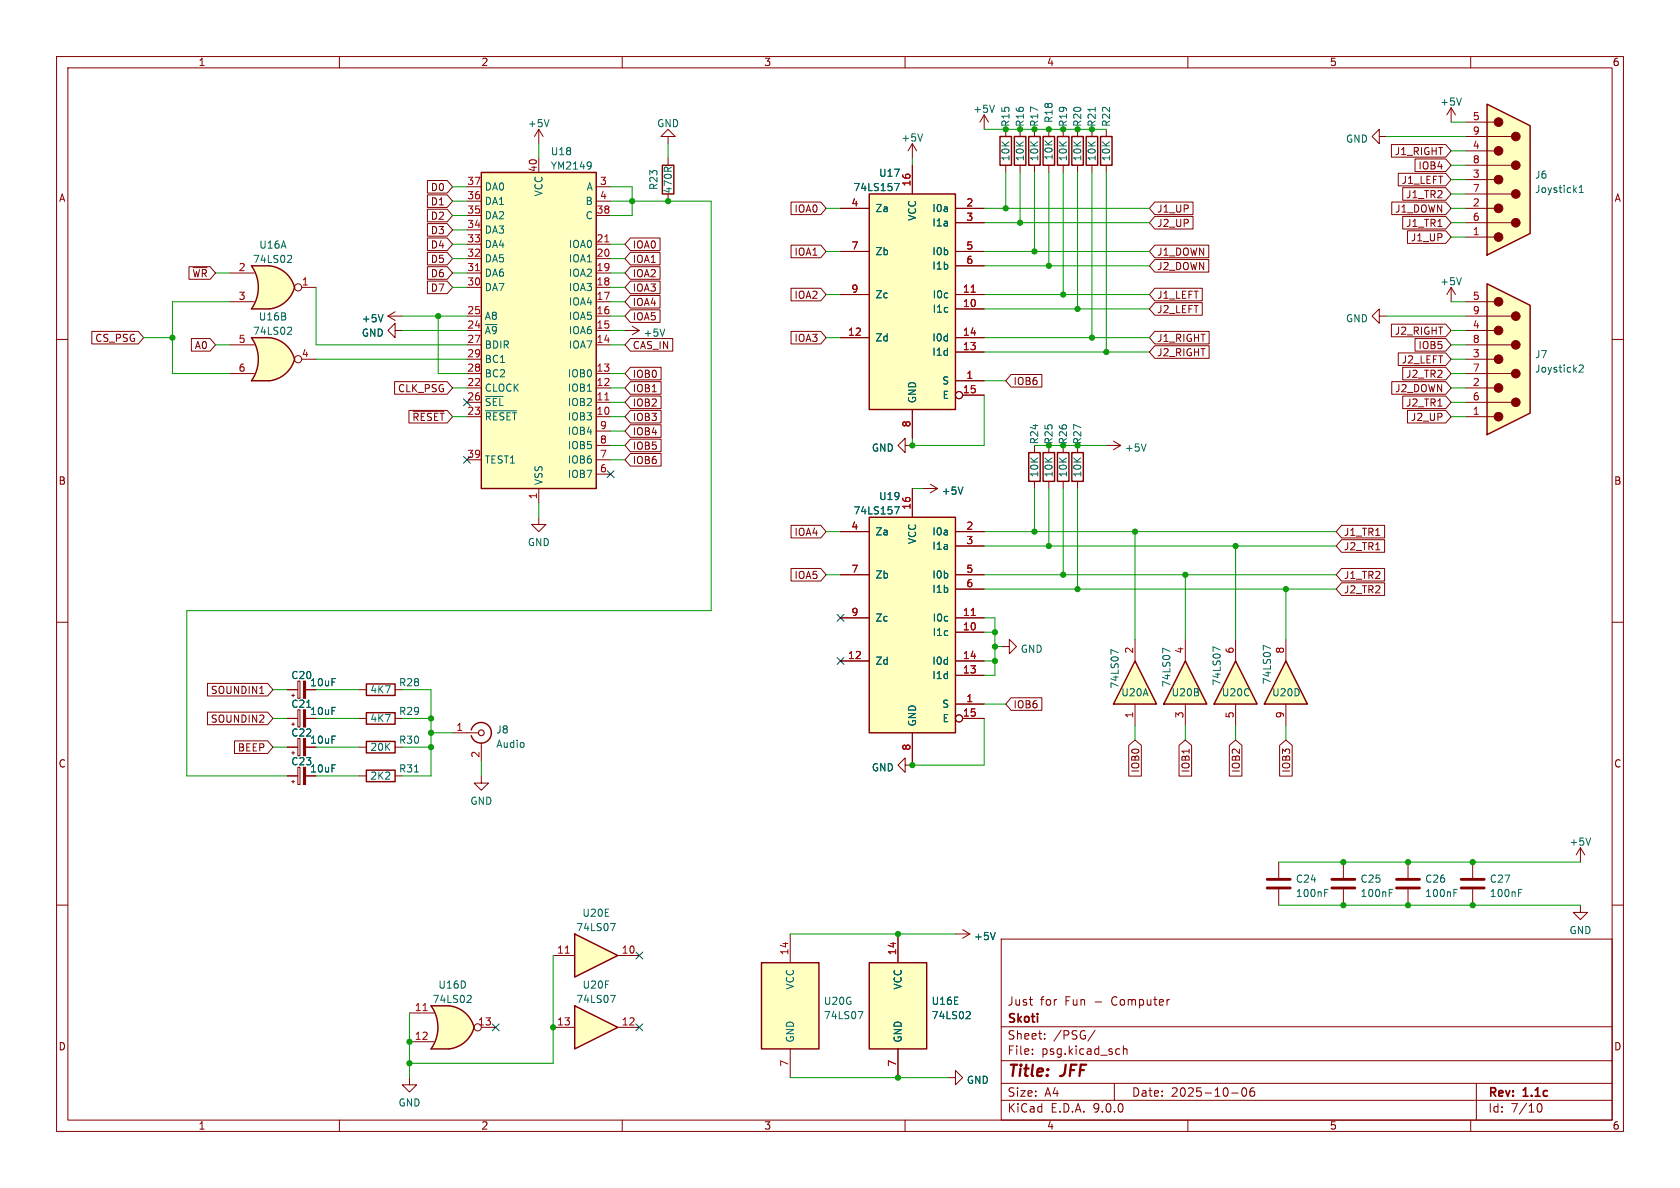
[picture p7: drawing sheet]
<svg xmlns="http://www.w3.org/2000/svg" width="297mm" height="210mm" viewBox="0 0 297 210" stroke-linecap="round" stroke-linejoin="round" font-family="sans-serif">
<g fill="none" stroke="#840000" stroke-width=".18">
<path d="M10 10h277v190h-277zM12 12h273v186h-273zM60 10v2M110 10v2M160 10v2M210 10v2M260 10v2M10 60h2M285 60h2M95.2 91.4v1.3h1.3l-1.3 1.3-1.2-1.3h1.2M10 110h2M285 110h2"/>
<path d="M10 160h2M177 166h108v32h-108zM182 176.7h.5M182.4 177.7h.1M206.6 176.7h.1M285 160h2M60 198v2M110 198v2M160 198v2M177 194.5h108M177 191.5h108M177 187.5h108"/>
<path d="M177 181.5h108M182.5 186.3v.1M182.5 185.5v.1M184.7 183.6v.1M184.7 182.8v.1M193.6 182.1l-1.3 2M197 191.5v3M197.8 185.4l.2 .1M198 186.3l-.2 .1M198.6 184.9v1.5M198.6 185.5l.2-.1 .4 .1v.9M210 198v2"/>
<path d="M217.7 193.2h1.2M219.7 192.4l.2-.1a.81 .81 0 0 1 .6 .6 .81 .81 0 0 1-.3 .8l-.2 .1a.81 .81 0 0 1-.3-1.4zM221.7 192.3a.59 .59 0 0 0-.7 .6v.6l.1 .2 .4 .1 .2-.1 .1-.5-.1-.3h-.5l-.2 .3M260 198v2M261 191.5v6.5M271.7 195.7l.2-.5 .2-.1a.81 .81 0 0 1 .6 .6 .81 .81 0 0 1-.3 .8h-.4l-.3-.5"/>
</g>
<path d="M153.7 91.4h15.2v38.1h-15.2z" fill="#ffffc2"/>
<path d="M153.7 91.4h15.2v38.1h-15.2z" fill="none" stroke="#840000" stroke-width=".25"/>
<g fill="none" stroke="#840000" stroke-width=".18">
<path d="M148.6 94h5.1M161.3 86.4v5M168.9 94h5.1M168.9 96.5h5.1M148.6 101.6h5.1M148.6 109.2h5.1M148.6 116.8h5.1M168.9 101.6h5.1M168.9 104.1h5.1M168.9 109.2h5.1M168.9 111.8h5.1M168.9 116.8h5.1"/>
<path d="M168.9 119.4h5.1M161.3 129.5v5.1M168.9 124.5h5.1M170.2 127h3.8"/>
<circle cx="169.5" cy="127" r=".63"/>
</g>
<path d="M171.7 108.8h.7" fill="none" stroke="#a90000" stroke-width=".18"/>
<path d="M158.1 89.6h.9l-.6 1.3" fill="none" stroke="#006464" stroke-width=".18"/>
<path d="M44.4 47h3.2M44.4 54.6h3.2" fill="none" stroke="#ffffc2" stroke-width=".18"/>
<g fill="#ffffc2" stroke="#ffffc2" stroke-width=".18">
<path d="M47 49.4l5.1 1.4a5.2 5.2 0 0 1-4.4 3.8z"/>
<path d="M47.7 47a5.1 5.1 0 0 1 4.4 3.8l-5 1.3z"/>
</g>
<path d="M44.4 47h3.2v7.6h-3.2a6.7 6.7 0 0 0 0-7.6z" fill="#ffffc2"/>
<path d="M44.4 47h3.2a5.1 5.1 0 0 1 4.5 3.8 5.2 5.2 0 0 1-4.4 3.8h-3.3a6.6 6.6 0 0 0 0-7.6z" fill="none" stroke="#840000" stroke-width=".25"/>
<g fill="none" stroke="#840000" stroke-width=".18">
<path d="M40.6 48.3h4.4M40.6 53.3h4.4M53.3 50.8h2.6M177.2 114.3h1.2v-1.3l1.3 1.3-1.3 1.3v-1.3"/>
<circle cx="52.7" cy="50.8" r=".63"/>
</g>
<path d="M51 45.1l.4 .1 .2 .3-.8 .9h.8" fill="none" stroke="#006464" stroke-width=".18"/>
<path d="M200.7 116.8l3.8 7.7h-7.7z" fill="#ffffc2"/>
<path d="M200.7 116.8l3.8 7.7h-7.7z" fill="none" stroke="#840000" stroke-width=".25"/>
<path d="M200.7 113v3.8M200.7 124.5v3.8" fill="none" stroke="#840000" stroke-width=".18"/>
<path d="M197.7 115.4l-1.3-.6v.9" fill="none" stroke="#006464" stroke-width=".18"/>
<path d="M101.6 177.8l7.6 3.8-7.6 3.8z" fill="#ffffc2"/>
<path d="M101.6 177.8l7.6 3.8-7.6 3.8z" fill="none" stroke="#840000" stroke-width=".25"/>
<path d="M97.8 181.6h3.8M109.2 181.6h3.8" fill="none" stroke="#840000" stroke-width=".18"/>
<path d="M107.9 175.9h.9l-.6 1.3" fill="none" stroke="#006464" stroke-width=".18"/>
<path d="M85.1 30.5h20.3v55.9h-20.3z" fill="#ffffc2"/>
<path d="M85.1 30.5h20.3v55.9h-20.3zM117.1 29.2h2v5.1h-2z" fill="none" stroke="#840000" stroke-width=".25"/>
<g fill="none" stroke="#840000" stroke-width=".18">
<path d="M82.5 33h2.6M82.5 35.6h2.6M82.5 38.1h2.6M95.2 27.9v2.6M105.4 33h2.5M105.4 35.6h2.5M105.4 38.1h2.5M118.1 24.1h1.3l-1.3-1.2-1.3 1.2h1.3v1.3M118.1 27.9v1.3M118.1 34.3v1.3M82.5 40.6h2.6M82.5 43.2h2.6"/>
<path d="M82.5 45.7h2.6M82.5 48.3h2.6M82.5 50.8h2.6M82.5 55.9h2.6M82.5 58.4h2.6M105.4 43.2h2.5M105.4 45.7h2.5M105.4 48.3h2.5M105.4 50.8h2.5M105.4 55.9h2.5M105.4 58.4h2.5M105.4 53.3h2.5"/>
<path d="M82.5 61h2.6M82.5 63.5h2.6M82.5 66h2.6M82.5 68.6h2.6M82.5 71.1h2.6M82.5 73.7h2.6M105.4 61h2.5M105.4 66h2.5M105.4 68.6h2.5M105.4 71.1h2.5M105.4 73.7h2.5M105.4 76.2h2.5"/>
<path d="M105.4 78.7h2.5M82.5 81.3h2.6M95.2 86.4v2.5M105.4 81.3h2.5M105.4 83.8h2.5"/>
</g>
<path d="M84.1 47.8h.7M106.9 42.8h.7M106.9 70.7h.7" fill="none" stroke="#a90000" stroke-width=".18"/>
<path d="M104.4 28.7h.1a1.07 1.07 0 0 1-.2 1.1M104.5 29.2l-.1 .2M85.8 70.1h3.2M85.8 72.6h5.5" fill="none" stroke="#006464" stroke-width=".18"/>
<path d="M76.2 177.8h3.2M76.2 185.4h3.2" fill="none" stroke="#ffffc2" stroke-width=".18"/>
<g fill="#ffffc2" stroke="#ffffc2" stroke-width=".18">
<path d="M78.8 180.3l5 1.3a5.2 5.2 0 0 1-4.4 3.8z"/>
<path d="M79.4 177.8a5.1 5.1 0 0 1 4.4 3.8l-5 1.3z"/>
</g>
<path d="M76.2 177.8h3.2v7.6h-3.2a6.7 6.7 0 0 0 0-7.6z" fill="#ffffc2"/>
<path d="M194.6 24.1h2v5.1h-2zM79.4 177.8h-3.2a6.6 6.6 0 0 1 0 7.6h3.2M79.4 177.8a5.1 5.1 0 0 1 4.4 3.8M83.8 181.6a5.2 5.2 0 0 1-4.4 3.8" fill="none" stroke="#840000" stroke-width=".25"/>
<g fill="none" stroke="#840000" stroke-width=".18">
<path d="M195.6 22.9v1.2M195.6 29.2v1.3M72.4 179.1h4.3M168.9 165.1h2.5M170.2 164.3l1.2 .8M171.4 165.1l-1.2 .8M72.4 184.2h4.3M85.1 181.6h2.5M167.6 190.5h1.3v-1.3l1.3 1.3-1.3 1.3v-1.3"/>
<circle cx="84.5" cy="181.6" r=".63"/>
</g>
<path d="M74.8 178.7h.7" fill="none" stroke="#a90000" stroke-width=".18"/>
<path d="M82.8 175.9l.4 .1 .1 .3-.8 .9h.8M175.9 164.8l-.4 1.3" fill="none" stroke="#006464" stroke-width=".18"/>
<path d="M44.4 59.7h3.2M44.4 67.3h3.2" fill="none" stroke="#ffffc2" stroke-width=".18"/>
<g fill="#ffffc2" stroke="#ffffc2" stroke-width=".18">
<path d="M47 62.1l5.1 1.4a5.2 5.2 0 0 1-4.4 3.8z"/>
<path d="M47.7 59.7a5.1 5.1 0 0 1 4.4 3.8l-5 1.3z"/>
</g>
<path d="M44.4 59.7h3.2v7.6h-3.2a6.7 6.7 0 0 0 0-7.6z" fill="#ffffc2"/>
<path d="M44.4 59.7h3.2a5.1 5.1 0 0 1 4.5 3.8 5.2 5.2 0 0 1-4.4 3.8h-3.3a6.6 6.6 0 0 0 0-7.6z" fill="none" stroke="#840000" stroke-width=".25"/>
<g fill="none" stroke="#840000" stroke-width=".18">
<path d="M40.6 61h4.4M40.6 66h4.4M53.3 63.5h2.6M160 135.3v-1.3l-1.3 1.3 1.3 1.2v-1.2h1.3"/>
<circle cx="52.7" cy="63.5" r=".63"/>
</g>
<path d="M51 57.8l.4 .1 .2 .3-.8 .9h.8" fill="none" stroke="#006464" stroke-width=".18"/>
<path d="M153.7 170.2h10.1v15.2h-10.1z" fill="#ffffc2"/>
<path d="M153.7 170.2h10.1v15.2h-10.1z" fill="none" stroke="#840000" stroke-width=".25"/>
<path d="M95.2 22.9l-.7 1.2M95.2 22.9l.8 1.2M95.2 22.9v2.5M158.7 165.1v5.1M158.7 185.4v5.1" fill="none" stroke="#840000" stroke-width=".18"/>
<path d="M97.1 21.1l-.5 1.3M171 178.8l.4 .1 .1 .3-.7 .9h.7" fill="none" stroke="#006464" stroke-width=".18"/>
<path d="M218.4 116.8l3.8 7.7h-7.6z" fill="#ffffc2"/>
<path d="M218.4 116.8l3.8 7.7h-7.6z" fill="none" stroke="#840000" stroke-width=".25"/>
<path d="M256.5 50.8l-.7 1.3M256.5 50.8l.8 1.3M256.5 50.8v2.5M218.4 113v3.8M218.4 124.5v3.8" fill="none" stroke="#840000" stroke-width=".18"/>
<path d="M258.4 49.1l-.5 1.2M215.7 114.9l-1.3-.6v.9" fill="none" stroke="#006464" stroke-width=".18"/>
<path d="M262.9 50.2l7.6 3.8v19l-7.6 3.8z" fill="#ffffc2"/>
<path d="M259.1 53.3h5.1M259.1 55.9h8.1M259.1 58.4h5.1M259.1 61h8.1M259.1 63.5h5.1M259.1 66h8.1M259.1 68.6h5.1M259.1 71.1h8.1M259.1 73.7h5.1" fill="none" stroke="#840000" stroke-width=".18"/>
<path d="M262.9 50.2l7.6 3.8v19l-7.6 3.8z" fill="none" stroke="#840000" stroke-width=".25"/>
<g fill="#840000" stroke="#840000" stroke-width=".18">
<circle cx="264.9" cy="53.3" r=".76"/>
<circle cx="264.9" cy="58.4" r=".76"/>
<circle cx="264.9" cy="63.5" r=".76"/>
<circle cx="264.9" cy="68.6" r=".76"/>
<circle cx="264.9" cy="73.7" r=".76"/>
<circle cx="268" cy="55.9" r=".76"/>
<circle cx="268" cy="61" r=".76"/>
<circle cx="268" cy="66" r=".76"/>
<circle cx="268" cy="71.1" r=".76"/>
</g>
<path d="M279.2 64.6l.5-.1 .2 .4-.8 .9h.8" fill="none" stroke="#006464" stroke-width=".18"/>
<path d="M262.9 18.4l7.6 3.8v19.1l-7.6 3.8z" fill="#ffffc2"/>
<g fill="none" stroke="#840000" stroke-width=".18">
<path d="M256.5 19.1l-.7 1.2M256.5 19.1l.8 1.2M256.5 19.1v2.5M259.1 21.6h5.1M259.1 24.1h8.1M259.1 26.7h5.1M259.1 29.2h8.1M259.1 31.8h5.1M259.1 34.3h8.1M259.1 36.8h5.1M259.1 39.4h8.1M259.1 41.9h5.1"/>
<path d="M50.8 121.9h1.9M51.6 122.9h.5M51.8 122.7v.5M52.7 120.4h.3v3h-.3zM54 121.9h1.9M63.5 121.9h1.3M69.8 121.9h1.3"/>
</g>
<path d="M262.9 18.4l7.6 3.8v19.1l-7.6 3.8zM64.8 120.9h5v2h-5z" fill="none" stroke="#840000" stroke-width=".25"/>
<g fill="#840000" stroke="#840000" stroke-width=".18">
<path d="M53.6 120.4h.4v3h-.4z"/>
<circle cx="264.9" cy="21.6" r=".76"/>
<circle cx="264.9" cy="26.7" r=".76"/>
<circle cx="264.9" cy="31.7" r=".76"/>
<circle cx="264.9" cy="36.8" r=".76"/>
<circle cx="264.9" cy="41.9" r=".76"/>
<circle cx="268" cy="24.1" r=".76"/>
<circle cx="268" cy="29.2" r=".76"/>
<circle cx="268" cy="34.3" r=".76"/>
<circle cx="268" cy="39.4" r=".76"/>
</g>
<path d="M258.4 17.3l-.5 1.3M279.2 34h.7M279.2 33.1l.3-.3v1.2" fill="none" stroke="#006464" stroke-width=".18"/>
<path d="M209.5 116.8l3.9 7.7h-7.7z" fill="#ffffc2"/>
<path d="M189.5 24.1h2v5.1h-2zM209.5 116.8l3.9 7.7h-7.7z" fill="none" stroke="#840000" stroke-width=".25"/>
<path d="M190.5 22.9v1.2M190.5 29.2v1.3M243.8 24.1v-1.2l-1.2 1.2 1.2 1.3v-1.3h1.3M243.8 55.9v-1.3l-1.2 1.3 1.2 1.3v-1.3h1.3M163.2 86.4h2.5M164.5 85.6l1.2 .8M165.7 86.4l-1.2 .7M209.5 113v3.8M209.5 124.5v3.8" fill="none" stroke="#840000" stroke-width=".18"/>
<path d="M170.2 86.1l-.4 1.3M206.8 115.1l-1.2-.5v.8" fill="none" stroke="#006464" stroke-width=".18"/>
<path d="M101.6 165.1l7.6 3.8-7.6 3.8z" fill="#ffffc2"/>
<path d="M176.8 24.1h2v5.1h-2zM179.3 24.1h2.1v5.1h-2.1zM181.9 24.1h2v5.1h-2zM192 24.1h2.1v5.1h-2.1zM181.9 80h2v5.1h-2zM184.4 80h2v5.1h-2zM186.9 80h2.1v5.1h-2.1zM189.5 80h2v5.1h-2zM83.3 129a1.81 1.81 0 0 1 2.8-.9 1.81 1.81 0 0 1 0 2.9 1.81 1.81 0 0 1-2.8-1M101.6 165.1l7.6 3.8-7.6 3.8z" fill="none" stroke="#840000" stroke-width=".25"/>
<g fill="none" stroke="#840000" stroke-width=".18">
<path d="M161.3 25.4l-.8 1.3M161.3 25.4l.8 1.3M161.3 25.4v2.5M174 20.3l-.8 1.3M174 20.3l.8 1.3M174 20.3v2.6M177.8 22.9v1.2M177.8 29.2v1.3M180.3 22.9v1.2M180.3 29.2v1.3M182.9 22.9v1.2M182.9 29.2v1.3"/>
<path d="M193 22.9v1.2M193 29.2v1.3M182.9 78.7v1.3M185.4 78.7v1.3M188 78.7v1.3M190.5 78.7v1.3M195.6 78.7h2.5M196.8 78l1.3 .7M198.1 78.7l-1.3 .8M182.9 85.1v1.3M185.4 85.1v1.3M188 85.1v1.3"/>
<path d="M190.5 85.1v1.3M80 129.5h4.6M85.1 137.2v1.2h1.3l-1.3 1.3-1.3-1.3h1.3M85.1 131.3v3.3M97.8 168.9h3.8M109.2 168.9h3.8"/>
</g>
<path d="M99.9 168.5h.8" fill="none" stroke="#a90000" stroke-width=".18"/>
<path d="M175.8 18.6l-.4 1.3M193.6 19v.7M163.1 23.7l-.4 1.2M202.6 78.5l-.4 1.3M107.9 163.2h.9l-.6 1.3" fill="none" stroke="#006464" stroke-width=".18"/>
<circle cx="85.1" cy="129.5" r=".51" fill="none" stroke="#840000" stroke-width=".2"/>
<path d="M134.6 170.2h10.2v15.2h-10.2z" fill="#ffffc2"/>
<path d="M184.4 24.1h2v5.1h-2zM186.9 24.1h2.1v5.1h-2.1zM64.8 136.1h5v2.1h-5zM64.8 126h5v2h-5zM64.8 131.1h5v2h-5zM134.6 170.2h10.2v15.2h-10.2z" fill="none" stroke="#840000" stroke-width=".25"/>
<g fill="none" stroke="#840000" stroke-width=".18">
<path d="M185.4 22.9v1.2M185.4 29.2v1.3M188 22.9v1.2M188 29.2v1.3M50.8 127h1.9M50.8 132.1h1.9M50.8 137.2h1.9M51.6 128h.5M51.6 133.1h.5M51.6 138.2h.5M51.8 127.8v.5M51.8 132.8v.6"/>
<path d="M51.8 137.9v.5M52.7 125.5h.3v3h-.3zM52.7 130.6h.3v3h-.3zM52.7 135.6h.3v3.1h-.3zM54 127h1.9M54 132.1h1.9M54 137.2h1.9M63.5 127h1.3M63.5 132.1h1.3M63.5 137.2h1.3M69.8 127h1.3M69.8 132.1h1.3"/>
<path d="M69.8 137.2h1.3M226.1 152.4v2.8M226.1 157.2v2.8M237.5 152.4v2.8M237.5 157.2v2.8M260.3 152.4v2.8M260.3 157.2v2.8M279.4 149.9l-.8 1.2M279.4 149.9l.8 1.2M279.4 149.9v2.5M139.7 165.1v5.1M279.4 160v1.3h1.3l-1.3 1.3-1.3-1.3h1.3"/>
<path d="M72.4 190.5v1.3h1.3l-1.3 1.2-1.3-1.2h1.3M139.7 185.4v5.1"/>
</g>
<path d="M54.2 125h.7M73.3 136.5h.7M234.2 157.8h.4M234.2 157.2h.6M245.6 157.8h.4M245.6 157.2h.6M268.5 157.8h.4M268.5 157.2h.6M281.2 148.1l-.4 1.3M151.7 178.8h.8l-.5 1.3" fill="none" stroke="#006464" stroke-width=".18"/>
<path d="M224 155.4h4.1M224 157h4.1M235.5 155.4h4M235.5 157h4M258.3 155.4h4.1M258.3 157h4.1" fill="none" stroke="#840000" stroke-width=".51"/>
<g fill="#840000" stroke="#840000" stroke-width=".18">
<path d="M53.6 125.5h.4v3h-.4z"/>
<path d="M53.6 130.6h.4v3h-.4z"/>
<path d="M53.6 135.6h.4v3.1h-.4z"/>
</g>
<path d="M227.3 116.8l3.8 7.7h-7.6z" fill="#ffffc2"/>
<path d="M227.3 116.8l3.8 7.7h-7.6z" fill="none" stroke="#840000" stroke-width=".25"/>
<path d="M68.6 55.9l1.2 .7M68.6 55.9h2.5M69.8 58.4v-1.2l-1.2 1.2 1.2 1.3v-1.3h1.3M69.8 55.1l-1.2 .8M110.5 58.4h2.5M111.8 57.7l1.2 .7M113 58.4l-1.2 .8M160 78.7v-1.2l-1.3 1.2 1.3 1.3v-1.3h1.3M227.3 113v3.8M227.3 124.5v3.8M248.9 152.4v2.8M248.9 157.2v2.8" fill="none" stroke="#840000" stroke-width=".18"/>
<path d="M67.7 55.6l-.4 1.3M117.5 58.2l-.4 1.2M224.6 114.6l-1.3-.5v.8M257 157.8h.5M257 157.2h.6" fill="none" stroke="#006464" stroke-width=".18"/>
<path d="M246.9 155.4h4.1M246.9 157h4.1" fill="none" stroke="#840000" stroke-width=".51"/>
<path d="M153.7 34.3h15.2v38.1h-15.2z" fill="#ffffc2"/>
<path d="M153.7 34.3h15.2v38.1h-15.2z" fill="none" stroke="#840000" stroke-width=".25"/>
<g fill="none" stroke="#840000" stroke-width=".18">
<path d="M75.6 37h3.5l.9 1.1-.9 1.1h-3.5zM75.6 39.5h3.5l.9 1.1-.9 1.2h-3.5zM75.6 34.4h3.5l.9 1.2-.9 1.1h-3.5zM75.6 31.9h3.5l.9 1.1-.9 1.1h-3.5zM139.8 35.7h5.3l.9 1.1-.9 1.1h-5.3zM148.6 36.8h5.1M161.3 29.2v5.1M168.9 36.8h5.1M168.9 39.4h5.1M204.2 38.3h6.7v2.2h-6.7l-1-1.1zM204.2 35.7h6.7v2.2h-6.7l-1-1.1zM246 25.6h9.6l.9 1.1-.9 1.1h-9.6z"/>
<path d="M246 35.7h9.6l.9 1.1-.9 1.1h-9.6zM247.2 30.6h8.4l.9 1.2-.9 1.1h-8.4zM248 33.2h7.6l.9 1.1-.9 1.1h-7.6zM248 38.3h7.6l.9 1.1-.9 1.1h-7.6zM250.2 28.1h5.4l.9 1.1-.9 1.1h-5.4zM16.2 58.6h8.2l1 1.1-1 1.1h-8.2zM33.4 47.1h3.7l1 1.2-1 1.1h-3.7zM33.8 59.8h3.3l1 1.2-1 1.1h-3.3zM34.1 47.3h2.5M75.6 49.7h3.5l.9 1.1-.9 1.1h-3.5zM75.6 47.1h3.5l.9 1.2-.9 1.1h-3.5zM75.6 44.6h3.5l.9 1.1-.9 1.1h-3.5z"/>
<path d="M75.6 42.1h3.5l.9 1.1-.9 1.1h-3.5zM111.4 47.1h5.3v2.3h-5.3l-.9-1.1zM111.4 44.6h5.3v2.2h-5.3l-.9-1.1zM111.4 42.1h5.3v2.2h-5.3l-.9-1.1zM111.4 52.2h5.3v2.3h-5.3l-.9-1.2zM111.4 59.8h7.5v2.3h-7.5l-.9-1.1zM111.4 54.8h5.3v2.2h-5.3l-.9-1.1zM111.4 49.7h5.3v2.2h-5.3l-.9-1.1zM139.8 51h5.3l.9 1.1-.9 1.1h-5.3zM139.8 43.3h5.3l.9 1.2-.9 1.1h-5.3zM139.8 58.6h5.3l.9 1.1-.9 1.1h-5.3zM148.6 44.5h5.1"/>
<path d="M148.6 52.1h5.1M148.6 59.7h5.1M168.9 44.5h5.1M168.9 47h5.1M168.9 52.1h5.1M168.9 54.6h5.1M168.9 59.7h5.1M204.2 45.9h9.5v2.2h-9.5l-1-1.1zM204.2 53.5h8.3v2.2h-8.3l-1-1.1zM204.2 51h8.3v2.2h-8.3l-1-1.1zM204.2 58.6h9.6v2.2h-9.6l-1-1.1zM204.2 43.3h9.5v2.3h-9.5l-1-1.1z"/>
<path d="M246 57.3h9.6l.9 1.1-.9 1.1h-9.6zM248.8 40.8h6.8l.9 1.1-.9 1.1h-6.8zM250.2 59.8h5.4l.9 1.2-.9 1.1h-5.4zM69.8 67.5h9.3l.9 1.1-.9 1.1h-9.3zM72.3 72.5h6.8l.9 1.2-.9 1.1h-6.8zM73 72.7h5.5M111.4 77.6h5.5v2.3h-5.5l-.9-1.2zM111.4 75.1h5.5v2.2h-5.5l-.9-1.1zM111.4 70h5.5v2.2h-5.5l-.9-1.1zM111.4 64.9h5.5v2.3h-5.5l-.9-1.2zM111.4 67.5h5.5v2.2h-5.5l-.9-1.1zM111.4 72.5h5.5v2.3h-5.5l-.9-1.1z"/>
<path d="M161.3 72.4v5.1M168.9 62.2h5.1M168.9 67.3h5.1M170.2 69.9h3.8M178.8 66.2h5.4v2.2h-5.4l-1-1.1zM204.2 61.1h9.6v2.2h-9.6l-1-1.1zM246 67.5h9.6l.9 1.1-.9 1.1h-9.6zM247.2 62.4h8.4l.9 1.1-.9 1.1h-8.4zM248 64.9h7.6l.9 1.1-.9 1.2h-7.6zM248 70h7.6l.9 1.1-.9 1.1h-7.6zM248.8 72.5h6.8l.9 1.2-.9 1.1h-6.8zM111.4 80.2h5.5v2.2h-5.5l-.9-1.1z"/>
<path d="M139.8 92.9h5.3l.9 1.1-.9 1.1h-5.3zM148.6 94h5.1M161.3 86.4v5M168.9 94h5.1M168.9 96.5h5.1M237.2 92.9h7.6v2.2h-7.6l-1-1.1zM237.2 95.4h7.6v2.2h-7.6l-1-1.1zM139.8 100.5h5.3l.9 1.1-.9 1.1h-5.3zM148.6 101.6h5.1M148.6 109.2h5.1M148.6 116.8h5.1M168.9 101.6h5.1"/>
<path d="M168.9 104.1h5.1M168.9 109.2h5.1M168.9 111.8h5.1M168.9 116.8h5.1M168.9 119.4h5.1M237.2 100.5h7.6v2.2h-7.6l-1-1.1zM237.2 103h7.6v2.3h-7.6l-1-1.2zM36.7 120.8h10.6l1 1.1-1 1.1h-10.6zM36.7 125.9h10.6l1 1.1-1 1.1h-10.6zM41.5 131h5.8l1 1.1-1 1.1h-5.8zM45.9 122.6h.7M50.8 121.9h1.9"/>
<path d="M50.8 127h1.9M50.8 132.1h1.9M50.8 137.2h1.9M54 121.9h1.9M54 127h1.9M54 132.1h1.9M54 137.2h1.9M161.3 129.5v5.1M168.9 124.5h5.1M170.2 127h3.8M178.8 123.3h5.4v2.3h-5.4l-1-1.1zM199.5 131.8l1.2-1 1.1 1v5.4h-2.3z"/>
<path d="M208.4 131.8l1.1-1 1.2 1v5.4h-2.3zM217.3 131.8l1.1-1 1.2 1v5.4h-2.3zM226.2 131.8l1.1-1 1.1 1v5.4h-2.2zM158.7 165.1v5.1M158.7 185.4v5.1"/>
<circle cx="169.5" cy="69.8" r=".63"/>
<circle cx="169.5" cy="127" r=".63"/>
</g>
<path d="M171.7 51.7h.7M171.7 108.8h.7" fill="none" stroke="#a90000" stroke-width=".18"/>
<path d="M158.1 32.4h.9l-.6 1.3M67.7 55.6l-.4 1.3M158.1 89.6h.9l-.6 1.3M170.2 86.1l-.4 1.3M54.2 125h.7M171 178.8l.4 .1 .1 .3-.7 .9h.7M175.9 164.8l-.4 1.3" fill="none" stroke="#006464" stroke-width=".18"/>
<g fill="none" stroke="#009600" stroke-width=".18">
<path d="M80 38.1h2.5M80 35.6h2.5M80 33h2.5M95.2 25.4v2.5M107.9 33h3.9v5.1h-3.9M107.9 35.6h17.8v72.4h-92.7v29.2h17.8M118.1 25.4v2.5M146 36.8h2.6M161.3 27.9v1.3M174 39.4h29.2M174 36.8h29.2M174 22.9h21.6"/>
<path d="M177.8 30.5v6.3M180.3 30.5v8.9M182.9 30.5v14M185.4 30.5v16.5M188 30.5v21.6M190.5 30.5v24.1M193 30.5v29.2M195.6 30.5v31.7M245.1 24.1h14M256.5 39.4h2.6M256.5 36.8h2.6M256.5 34.3h2.6"/>
<path d="M256.5 21.6h2.6M256.5 29.2h2.6M256.5 31.8h2.6M256.5 26.7h2.6M25.4 59.7h5.1M38.1 48.3h2.5M40.6 53.3h-10.1v12.7h10.1M55.9 50.8v10.2h26.6M71.1 58.4h11.4M71.1 55.9h11.4M77.5 55.9v10.1h5M80 48.3h2.5"/>
<path d="M80 45.7h2.5M80 43.2h2.5M80 40.6h2.5M80 50.8h2.5M107.9 58.4h2.6M107.9 55.9h2.6M107.9 48.3h2.6M107.9 45.7h2.6M107.9 53.3h2.6M107.9 43.2h2.6M107.9 50.8h2.6M146 59.7h2.6"/>
<path d="M146 44.5h2.6M146 52.1h2.6M174 59.7h29.2M174 44.5h29.2M174 52.1h29.2M174 54.6h29.2M174 47h29.2M245.1 55.9h14M256.5 58.4h2.6M256.5 53.3h2.6M256.5 41.9h2.6M38.1 61h2.5"/>
<path d="M55.9 63.5h26.6M80 68.6h2.5M80 73.7h2.5M107.9 61h2.6M107.9 78.7h2.6M107.9 71.1h2.6M107.9 66h2.6M107.9 68.6h2.6M107.9 73.7h2.6M107.9 76.2h2.6M174 69.9v8.8h-12.7v-1.2M174 67.3h3.8"/>
<path d="M174 62.2h29.2M182.9 78.7h12.7M256.5 61h2.6M256.5 63.5h2.6M256.5 71.1h2.6M256.5 66h2.6M256.5 68.6h2.6M256.5 73.7h2.6M95.2 88.9v2.5M107.9 81.3h2.6M146 94h2.6M161.3 86.4h1.9"/>
<path d="M174 96.5h62.2M174 94h62.2M182.9 86.4v7.6M185.4 86.4v10.1M188 86.4v15.2M190.5 86.4v17.7M200.7 94v19M218.4 96.5v16.5M146 101.6h2.6M174 109.2h1.9v10.2h-1.9M174 111.8h1.9M174 101.6h62.2"/>
<path d="M174 116.8h1.9M174 104.1h62.2M175.9 114.3h1.3M209.5 101.6v11.4M227.3 104.1v8.9M48.3 121.9h2.5M48.3 132.1h2.5M48.3 127h2.5M55.9 121.9h7.6M55.9 132.1h7.6M55.9 137.2h7.6M55.9 127h7.6"/>
<path d="M71.1 121.9h5.1v15.3h-5.1M71.1 132.1h5.1M71.1 127h5.1M76.2 129.5h3.8M85.1 134.6v2.6M174 127v8.3h-12.7v-.7M174 124.5h3.8M200.7 128.3v2.5M209.5 128.3v2.5M218.4 128.3v2.5M227.3 128.3v2.5M226.1 152.4h53.3"/>
<path d="M72.4 179.1v11.4M97.8 168.9v19.1h-25.4M139.7 165.1h29.2M226.1 160h53.3M139.7 190.5h27.9"/>
</g>
<g fill="none" stroke="#000084" stroke-width=".18">
<path d="M81.9 70.5l1.3 1.2M83.2 70.5l-1.3 1.2M81.9 80.7l1.3 1.2M83.2 80.7l-1.3 1.2M107.3 83.2l1.3 1.2M108.6 83.2l-1.3 1.2M148 116.2l1.2 1.2M148 108.6l1.2 1.2M149.2 116.2l-1.2 1.2M149.2 108.6l-1.2 1.2M112.4 168.3l1.2 1.2M113.6 168.3l-1.2 1.2"/>
<path d="M87 181l1.2 1.2M88.2 181l-1.2 1.2M112.4 181l1.2 1.2M113.6 181l-1.2 1.2"/>
</g>
<g fill="#009600" stroke="#009600" stroke-width=".18">
<circle cx="177.8" cy="36.8" r=".46"/>
<circle cx="185.4" cy="47" r=".46"/>
<circle cx="180.3" cy="39.4" r=".46"/>
<circle cx="182.9" cy="44.5" r=".46"/>
<circle cx="111.8" cy="35.6" r=".46"/>
<circle cx="118.1" cy="35.6" r=".46"/>
<circle cx="76.2" cy="132.1" r=".46"/>
<circle cx="76.2" cy="129.5" r=".46"/>
<circle cx="76.2" cy="127" r=".46"/>
<circle cx="77.5" cy="55.9" r=".46"/>
<circle cx="30.5" cy="59.7" r=".46"/>
<circle cx="158.7" cy="165.1" r=".46"/>
<circle cx="161.3" cy="135.3" r=".46"/>
<circle cx="97.8" cy="181.6" r=".46"/>
<circle cx="72.4" cy="184.2" r=".46"/>
<circle cx="72.4" cy="188" r=".46"/>
<circle cx="158.7" cy="190.5" r=".46"/>
<circle cx="200.7" cy="94" r=".46"/>
<circle cx="209.5" cy="101.6" r=".46"/>
<circle cx="190.5" cy="104.1" r=".46"/>
<circle cx="188" cy="101.6" r=".46"/>
<circle cx="175.9" cy="111.8" r=".46"/>
<circle cx="175.9" cy="114.3" r=".46"/>
<circle cx="182.9" cy="94" r=".46"/>
<circle cx="185.4" cy="96.5" r=".46"/>
<circle cx="218.4" cy="96.5" r=".46"/>
<circle cx="175.9" cy="116.8" r=".46"/>
<circle cx="161.3" cy="78.7" r=".46"/>
<circle cx="190.5" cy="78.7" r=".46"/>
<circle cx="195.6" cy="62.2" r=".46"/>
<circle cx="193" cy="59.7" r=".46"/>
<circle cx="188" cy="78.7" r=".46"/>
<circle cx="185.4" cy="78.7" r=".46"/>
<circle cx="188" cy="22.9" r=".46"/>
<circle cx="190.5" cy="22.9" r=".46"/>
<circle cx="188" cy="52.1" r=".46"/>
<circle cx="190.5" cy="54.6" r=".46"/>
<circle cx="193" cy="22.9" r=".46"/>
<circle cx="237.5" cy="160" r=".46"/>
<circle cx="248.9" cy="160" r=".46"/>
<circle cx="248.9" cy="152.4" r=".46"/>
<circle cx="237.5" cy="152.4" r=".46"/>
<circle cx="227.3" cy="104.1" r=".46"/>
<circle cx="260.3" cy="152.4" r=".46"/>
<circle cx="260.3" cy="160" r=".46"/>
<circle cx="182.9" cy="22.9" r=".46"/>
<circle cx="185.4" cy="22.9" r=".46"/>
<circle cx="180.3" cy="22.9" r=".46"/>
<circle cx="177.8" cy="22.9" r=".46"/>
</g>
<g font-size="2.8" fill="#840000">
<text x="178" y="190.9">Title:</text>
<text x="187.7" y="190.9">JFF</text>
</g>
<g font-size="2.1" fill="#840000">
<text x="178" y="178">Just</text>
<text x="183.9" y="178">for</text>
<text x="188.3" y="178">Fun</text>
<text x="193.6" y="178">-</text>
<text x="196.8" y="178">Computer</text>
<text x="178" y="184">Sheet:</text>
<text x="178" y="181.2">Skoti</text>
<text x="186.2" y="184">/PSG/</text>
<text x="178" y="186.7">File:</text>
<text x="184.1" y="186.7">psg.kicad_sch</text>
<text x="178" y="196.9">KiCad</text>
<text x="178" y="194.1">Size:</text>
<text x="184.7" y="194.1">A4</text>
<text x="185.7" y="196.9">E.D.A.</text>
<text x="193.3" y="196.9">9.0.0</text>
<text x="200" y="194.1">Date:</text>
<text x="207" y="194.1">2025-10-06</text>
<text x="263" y="194.3">Rev:</text>
<text x="263" y="196.9">Id:</text>
<text x="267.1" y="196.9">7/10</text>
<text x="269.4" y="194.3">1.1c</text>
</g>
<g font-size="1.8" fill="#840000">
<text x="35" y="11.9">1</text>
<text x="85" y="11.9">2</text>
<text x="135" y="11.9">3</text>
<text x="185" y="11.9">4</text>
<text x="235" y="11.9">5</text>
<text x="285" y="11.9">6</text>
<text x="246.5" y="27.6">J1_RIGHT</text>
<text x="10.3" y="35.9">A</text>
<text x="76.1" y="34">D0</text>
<text x="247.7" y="32.7">J1_LEFT</text>
<text x="248.5" y="35.2">J1_TR2</text>
<text x="250.7" y="30.2">IOB4</text>
<text x="285.3" y="35.9">A</text>
<text x="76.1" y="39.1">D2</text>
<text x="76.1" y="41.6">D3</text>
<text x="76.1" y="36.5">D1</text>
<text x="140.3" y="37.8">IOA0</text>
<text x="204.5" y="40.3">J2_UP</text>
<text x="204.5" y="37.8">J1_UP</text>
<text x="246.5" y="37.8">J1_DOWN</text>
<text x="248.5" y="40.3">J1_TR1</text>
<text x="76.1" y="46.7">D5</text>
<text x="76.1" y="44.1">D4</text>
<text x="111.8" y="46.7">IOA1</text>
<text x="111.8" y="44.1">IOA0</text>
<text x="140.3" y="45.4">IOA1</text>
<text x="204.5" y="47.9">J2_DOWN</text>
<text x="204.5" y="45.4">J1_DOWN</text>
<text x="249.3" y="42.9">J1_UP</text>
<text x="33.9" y="49.2">~{WR}</text>
<text x="76.1" y="51.8">D7</text>
<text x="76.1" y="49.2">D6</text>
<text x="111.8" y="49.2">IOA2</text>
<text x="111.8" y="51.8">IOA3</text>
<text x="140.3" y="53">IOA2</text>
<text x="204.5" y="53">J1_LEFT</text>
<text x="111.8" y="54.3">IOA4</text>
<text x="111.8" y="56.8">IOA5</text>
<text x="113.7" y="59.7">+5V</text>
<text x="204.5" y="55.6">J2_LEFT</text>
<text x="246.5" y="59.4">J2_RIGHT</text>
<text x="16.7" y="60.6">CS_PSG</text>
<text x="34.3" y="61.9">A0</text>
<text x="111.8" y="61.9">CAS_IN</text>
<text x="140.3" y="60.6">IOA3</text>
<text x="204.5" y="63.2">J2_RIGHT</text>
<text x="204.5" y="60.6">J1_RIGHT</text>
<text x="247.7" y="64.5">J2_LEFT</text>
<text x="250.7" y="61.9">IOB5</text>
<text x="70.3" y="69.5">CLK_PSG</text>
<text x="111.8" y="67">IOB0</text>
<text x="111.8" y="69.5">IOB1</text>
<text x="179.1" y="68.3">IOB6</text>
<text x="246.5" y="69.5">J2_DOWN</text>
<text x="248.5" y="67">J2_TR2</text>
<text x="72.8" y="74.6">~{RESET}</text>
<text x="111.8" y="77.2">IOB4</text>
<text x="111.8" y="72.1">IOB2</text>
<text x="111.8" y="74.6">IOB3</text>
<text x="248.5" y="72.1">J2_TR1</text>
<text x="249.3" y="74.6">J2_UP</text>
<text x="111.8" y="79.7">IOB5</text>
<text x="111.8" y="82.2">IOB6</text>
<text x="10.3" y="85.9">B</text>
<text x="285.3" y="85.9">B</text>
<text x="140.3" y="94.9">IOA4</text>
<text x="237.5" y="94.9">J1_TR1</text>
<text x="237.5" y="97.5">J2_TR1</text>
<text x="140.3" y="102.6">IOA5</text>
<text x="237.5" y="102.6">J1_TR2</text>
<text x="237.5" y="105.1">J2_TR2</text>
<text x="37.2" y="122.9">SOUNDIN1</text>
<text x="179.1" y="125.4">IOB6</text>
<text x="37.2" y="128">SOUNDIN2</text>
<text x="10.3" y="135.9">C</text>
<text x="41.9" y="133">BEEP</text>
<text x="201.6" y="136.7" transform="rotate(-90 201.6 136.7)">IOB0</text>
<text x="210.5" y="136.7" transform="rotate(-90 210.5 136.7)">IOB1</text>
<text x="219.4" y="136.7" transform="rotate(-90 219.4 136.7)">IOB2</text>
<text x="228.3" y="136.7" transform="rotate(-90 228.3 136.7)">IOB3</text>
<text x="285.3" y="135.9">C</text>
<text x="10.3" y="185.9">D</text>
<text x="285.3" y="185.9">D</text>
<text x="35" y="199.9">1</text>
<text x="85" y="199.9">2</text>
<text x="135" y="199.9">3</text>
<text x="185" y="199.9">4</text>
<text x="235" y="199.9">5</text>
<text x="285" y="199.9">6</text>
</g>
<g font-size="1.8" fill="#006464">
<text x="93.2" y="22.7">+5V</text>
<text x="116.1" y="22.7">GND</text>
<text x="172" y="20.1">+5V</text>
<text x="178.7" y="22.5" transform="rotate(-90 178.7 22.5)">R15</text>
<text x="181.2" y="22.5" transform="rotate(-90 181.2 22.5)">R16</text>
<text x="183.7" y="22.5" transform="rotate(-90 183.7 22.5)">R17</text>
<text x="186.3" y="21.8" transform="rotate(-90 186.3 21.8)">R18</text>
<text x="188.8" y="22.5" transform="rotate(-90 188.8 22.5)">R19</text>
<text x="191.4" y="22.5" transform="rotate(-90 191.4 22.5)">R20</text>
<text x="193.9" y="22.5" transform="rotate(-90 193.9 22.5)">R21</text>
<text x="196.4" y="22.5" transform="rotate(-90 196.4 22.5)">R22</text>
<text x="254.5" y="18.9">+5V</text>
<text x="97.3" y="27.6">U18</text>
<text x="159.3" y="25.2">+5V</text>
<text x="178.7" y="28.6" transform="rotate(-90 178.7 28.6)">10K</text>
<text x="181.2" y="28.6" transform="rotate(-90 181.2 28.6)">10K</text>
<text x="183.7" y="28.6" transform="rotate(-90 183.7 28.6)">10K</text>
<text x="186.3" y="28.4" transform="rotate(-90 186.3 28.4)">10K</text>
<text x="188.8" y="28.6" transform="rotate(-90 188.8 28.6)">10K</text>
<text x="191.4" y="28.6" transform="rotate(-90 191.4 28.6)">10K</text>
<text x="193.9" y="28.6" transform="rotate(-90 193.9 28.6)">10K</text>
<text x="196.4" y="28.6" transform="rotate(-90 196.4 28.6)">10K</text>
<text x="237.9" y="25.4">GND</text>
<text x="85.6" y="33.9">DA0</text>
<text x="96.1" y="34.8" transform="rotate(-90 96.1 34.8)">VCC</text>
<text x="97.3" y="30.2">YM2149</text>
<text x="103.6" y="33.9">A</text>
<text x="116.4" y="33.7" transform="rotate(-90 116.4 33.7)">R23</text>
<text x="119" y="34.3" transform="rotate(-90 119 34.3)">470R</text>
<text x="150.8" y="34">74LS157</text>
<text x="155.3" y="31.5">U17</text>
<text x="271.3" y="31.8">J6</text>
<text x="271.3" y="34.3">Joystick1</text>
<text x="85.6" y="36.4">DA1</text>
<text x="85.6" y="39">DA2</text>
<text x="85.6" y="41.5">DA3</text>
<text x="103.4" y="36.4">B</text>
<text x="103.4" y="39">C</text>
<text x="154.7" y="37.7">Za</text>
<text x="162.2" y="39.1" transform="rotate(-90 162.2 39.1)">VCC</text>
<text x="164.7" y="37.7">I0a</text>
<text x="164.7" y="40.2">I1a</text>
<text x="44.6" y="46.7">74LS02</text>
<text x="45.7" y="44.2">U16A</text>
<text x="85.6" y="44">DA4</text>
<text x="85.6" y="46.6">DA5</text>
<text x="100.5" y="44">IOA0</text>
<text x="100.5" y="46.6">IOA1</text>
<text x="154.7" y="45.3">Zb</text>
<text x="164.7" y="45.3">I0b</text>
<text x="164.7" y="47.9">I1b</text>
<text x="85.6" y="49.1">DA6</text>
<text x="85.6" y="51.7">DA7</text>
<text x="100.5" y="49.1">IOA2</text>
<text x="100.5" y="51.7">IOA3</text>
<text x="154.7" y="52.9">Zc</text>
<text x="164.8" y="52.9">I0c</text>
<text x="254.5" y="50.6">+5V</text>
<text x="44.6" y="59.4">74LS02</text>
<text x="45.6" y="56.9">U16B</text>
<text x="63.9" y="59.7">GND</text>
<text x="63.9" y="57.2">+5V</text>
<text x="85.6" y="56.7">A8</text>
<text x="85.6" y="59.3">~{A9}</text>
<text x="100.5" y="54.2">IOA4</text>
<text x="100.5" y="56.7">IOA5</text>
<text x="100.5" y="59.3">IOA6</text>
<text x="164.8" y="55.5">I1c</text>
<text x="237.9" y="57.2">GND</text>
<text x="85.6" y="61.8">BDIR</text>
<text x="85.6" y="64.4">BC1</text>
<text x="100.5" y="61.8">IOA7</text>
<text x="154.7" y="60.6">Zd</text>
<text x="164.7" y="60.6">I0d</text>
<text x="164.7" y="63.1">I1d</text>
<text x="271.3" y="63.5">J7</text>
<text x="85.6" y="66.9">BC2</text>
<text x="85.6" y="69.4">CLOCK</text>
<text x="85.6" y="72">~{SEL}</text>
<text x="100.3" y="66.9">IOB0</text>
<text x="100.3" y="69.4">IOB1</text>
<text x="100.3" y="72">IOB2</text>
<text x="162.2" y="71.4" transform="rotate(-90 162.2 71.4)">GND</text>
<text x="166.5" y="68.2">S</text>
<text x="166.5" y="70.7">E</text>
<text x="271.3" y="66.1">Joystick2</text>
<text x="85.6" y="74.5">~{RESET}</text>
<text x="100.3" y="74.5">IOB3</text>
<text x="100.3" y="77.1">IOB4</text>
<text x="85.6" y="82.1">TEST1</text>
<text x="100.3" y="79.6">IOB5</text>
<text x="100.3" y="82.1">IOB6</text>
<text x="154" y="80">GND</text>
<text x="183.7" y="78.7" transform="rotate(-90 183.7 78.7)">R24</text>
<text x="186.3" y="78.7" transform="rotate(-90 186.3 78.7)">R25</text>
<text x="188.8" y="78.7" transform="rotate(-90 188.8 78.7)">R26</text>
<text x="191.4" y="78.7" transform="rotate(-90 191.4 78.7)">R27</text>
<text x="198.8" y="80">+5V</text>
<text x="96.1" y="85.9" transform="rotate(-90 96.1 85.9)">VSS</text>
<text x="100.3" y="84.7">IOB7</text>
<text x="155.3" y="88.6">U19</text>
<text x="166.4" y="87.7">+5V</text>
<text x="183.7" y="84.5" transform="rotate(-90 183.7 84.5)">10K</text>
<text x="186.3" y="84.5" transform="rotate(-90 186.3 84.5)">10K</text>
<text x="188.8" y="84.5" transform="rotate(-90 188.8 84.5)">10K</text>
<text x="191.4" y="84.5" transform="rotate(-90 191.4 84.5)">10K</text>
<text x="150.8" y="91.1">74LS157</text>
<text x="154.7" y="94.8">Za</text>
<text x="164.7" y="94.8">I0a</text>
<text x="93.2" y="96.7">GND</text>
<text x="162.2" y="96.3" transform="rotate(-90 162.2 96.3)">VCC</text>
<text x="164.7" y="97.4">I1a</text>
<text x="154.7" y="102.5">Zb</text>
<text x="164.7" y="102.5">I0b</text>
<text x="164.7" y="105">I1b</text>
<text x="154.7" y="110.1">Zc</text>
<text x="164.8" y="110.1">I0c</text>
<text x="164.8" y="112.6">I1c</text>
<text x="154.7" y="117.7">Zd</text>
<text x="164.7" y="117.7">I0d</text>
<text x="180.3" y="115.6">GND</text>
<text x="51.4" y="120.2">C20</text>
<text x="51.4" y="125.3">C21</text>
<text x="54.7" y="121.5">10uF</text>
<text x="65.4" y="122.8">4K7</text>
<text x="70.4" y="121.5">R28</text>
<text x="164.7" y="120.2">I1d</text>
<text x="166.5" y="125.3">S</text>
<text x="198" y="121.8" transform="rotate(-90 198 121.8)">74LS07</text>
<text x="198.1" y="123.3">U20A</text>
<text x="207" y="123.3">U20B</text>
<text x="207.1" y="121.6" transform="rotate(-90 207.1 121.6)">74LS07</text>
<text x="215.9" y="123.3">U20C</text>
<text x="216" y="121.3" transform="rotate(-90 216 121.3)">74LS07</text>
<text x="224.8" y="123.3">U20D</text>
<text x="224.9" y="121.1" transform="rotate(-90 224.9 121.1)">74LS07</text>
<text x="51.4" y="130.4">C22</text>
<text x="54.7" y="126.6">10uF</text>
<text x="54.7" y="131.7">10uF</text>
<text x="65.4" y="127.9">4K7</text>
<text x="70.4" y="126.6">R29</text>
<text x="70.4" y="131.7">R30</text>
<text x="87.6" y="129.9">J8</text>
<text x="162.2" y="128.5" transform="rotate(-90 162.2 128.5)">GND</text>
<text x="166.5" y="127.9">E</text>
<text x="51.4" y="135.5">C23</text>
<text x="54.7" y="136.8">10uF</text>
<text x="65.4" y="132.9">20K</text>
<text x="70.4" y="136.8">R31</text>
<text x="87.6" y="132.4">Audio</text>
<text x="154" y="136.6">GND</text>
<text x="65.4" y="138">2K2</text>
<text x="83.1" y="142.5">GND</text>
<text x="277.4" y="149.7">+5V</text>
<text x="229" y="158.8">100nF</text>
<text x="229" y="156.2">C24</text>
<text x="240.4" y="158.8">100nF</text>
<text x="240.4" y="156.2">C25</text>
<text x="251.9" y="158.8">100nF</text>
<text x="251.9" y="156.2">C26</text>
<text x="263.3" y="158.8">100nF</text>
<text x="263.3" y="156.2">C27</text>
<text x="101.8" y="164.8">74LS07</text>
<text x="102.9" y="162.3">U20E</text>
<text x="172.1" y="166.4">+5V</text>
<text x="277.4" y="165.3">GND</text>
<text x="76.4" y="177.5">74LS02</text>
<text x="77.4" y="175">U16D</text>
<text x="101.8" y="177.5">74LS07</text>
<text x="102.9" y="175">U20F</text>
<text x="140.6" y="175" transform="rotate(-90 140.6 175)">VCC</text>
<text x="145.6" y="177.8">U20G</text>
<text x="159.6" y="175" transform="rotate(-90 159.6 175)">VCC</text>
<text x="164.6" y="177.8">U16E</text>
<text x="140.6" y="184.4" transform="rotate(-90 140.6 184.4)">GND</text>
<text x="145.6" y="180.4">74LS07</text>
<text x="159.6" y="184.4" transform="rotate(-90 159.6 184.4)">GND</text>
<text x="164.6" y="180.4">74LS02</text>
<text x="170.8" y="191.8">GND</text>
<text x="70.4" y="195.8">GND</text>
</g>
<g font-size="1.8" fill="#a90000">
<text x="260.3" y="21.3">5</text>
<text x="260.3" y="23.9">9</text>
<text x="260.3" y="26.4">4</text>
<text x="260.3" y="29">8</text>
<text x="82.5" y="32.8">37</text>
<text x="82.5" y="35.3">36</text>
<text x="95" y="30.5" transform="rotate(-90 95 30.5)">40</text>
<text x="106" y="32.8">3</text>
<text x="106" y="35.3">4</text>
<text x="161" y="33.1" transform="rotate(-90 161 33.1)">16</text>
<text x="260.3" y="31.5">3</text>
<text x="260.3" y="34">7</text>
<text x="82.5" y="37.8">35</text>
<text x="82.5" y="40.4">34</text>
<text x="105.4" y="37.8">38</text>
<text x="150.4" y="36.6">4</text>
<text x="170.7" y="36.6">2</text>
<text x="170.7" y="39.1">3</text>
<text x="260.3" y="36.6">2</text>
<text x="260.3" y="39.1">6</text>
<text x="260.3" y="41.7">1</text>
<text x="82.5" y="42.9">33</text>
<text x="82.5" y="45.5">32</text>
<text x="105.4" y="42.9">21</text>
<text x="105.4" y="45.5">20</text>
<text x="150.4" y="44.2">7</text>
<text x="170.7" y="44.2">5</text>
<text x="170.7" y="46.7">6</text>
<text x="42.1" y="48">2</text>
<text x="42.1" y="53.1">3</text>
<text x="53.3" y="50.5">1</text>
<text x="82.5" y="48">31</text>
<text x="82.5" y="50.5">30</text>
<text x="105.4" y="48">19</text>
<text x="105.4" y="50.5">18</text>
<text x="105.4" y="53.1">17</text>
<text x="150.4" y="51.8">9</text>
<text x="170.1" y="51.8">11</text>
<text x="260.3" y="53.1">5</text>
<text x="82.5" y="55.6">25</text>
<text x="82.5" y="58.2">24</text>
<text x="105.4" y="55.6">16</text>
<text x="105.4" y="58.2">15</text>
<text x="149.8" y="59.4">12</text>
<text x="170.1" y="54.4">10</text>
<text x="170.1" y="59.4">14</text>
<text x="260.3" y="55.6">9</text>
<text x="260.3" y="58.2">4</text>
<text x="42.1" y="60.7">5</text>
<text x="42.1" y="65.8">6</text>
<text x="53.3" y="63.2">4</text>
<text x="82.5" y="60.7">27</text>
<text x="82.5" y="63.2">29</text>
<text x="82.5" y="65.8">28</text>
<text x="105.4" y="60.7">14</text>
<text x="105.4" y="65.8">13</text>
<text x="170.1" y="62">13</text>
<text x="260.3" y="60.7">8</text>
<text x="260.3" y="63.2">3</text>
<text x="260.3" y="65.8">7</text>
<text x="82.5" y="68.3">22</text>
<text x="82.5" y="70.9">26</text>
<text x="105.4" y="68.3">12</text>
<text x="105.4" y="70.9">11</text>
<text x="170.1" y="69.6">15</text>
<text x="170.7" y="67.1">1</text>
<text x="260.3" y="68.3">2</text>
<text x="260.3" y="70.9">6</text>
<text x="82.5" y="73.4">23</text>
<text x="105.4" y="73.4">10</text>
<text x="106" y="75.9">9</text>
<text x="161" y="75.6" transform="rotate(-90 161 75.6)">8</text>
<text x="260.3" y="73.4">1</text>
<text x="82.5" y="81">39</text>
<text x="106" y="78.5">8</text>
<text x="106" y="81">7</text>
<text x="106" y="83.6">6</text>
<text x="95" y="88.3" transform="rotate(-90 95 88.3)">1</text>
<text x="150.4" y="93.7">4</text>
<text x="161" y="90.2" transform="rotate(-90 161 90.2)">16</text>
<text x="170.7" y="93.7">2</text>
<text x="150.4" y="101.3">7</text>
<text x="170.7" y="96.3">3</text>
<text x="170.7" y="101.3">5</text>
<text x="170.7" y="103.9">6</text>
<text x="150.4" y="109">9</text>
<text x="170.1" y="109">11</text>
<text x="170.1" y="111.5">10</text>
<text x="149.8" y="116.6">12</text>
<text x="170.1" y="116.6">14</text>
<text x="170.1" y="119.1">13</text>
<text x="200.4" y="115.6" transform="rotate(-90 200.4 115.6)">2</text>
<text x="209.3" y="115.6" transform="rotate(-90 209.3 115.6)">4</text>
<text x="218.2" y="115.6" transform="rotate(-90 218.2 115.6)">6</text>
<text x="227.1" y="115.6" transform="rotate(-90 227.1 115.6)">8</text>
<text x="170.7" y="124.2">1</text>
<text x="80.6" y="129.3">1</text>
<text x="170.1" y="126.7">15</text>
<text x="200.4" y="127.1" transform="rotate(-90 200.4 127.1)">1</text>
<text x="209.3" y="127.1" transform="rotate(-90 209.3 127.1)">3</text>
<text x="218.2" y="127.1" transform="rotate(-90 218.2 127.1)">5</text>
<text x="227.1" y="127.1" transform="rotate(-90 227.1 127.1)">9</text>
<text x="84.8" y="134.1" transform="rotate(-90 84.8 134.1)">2</text>
<text x="161" y="132.8" transform="rotate(-90 161 132.8)">8</text>
<text x="98.4" y="168.7">11</text>
<text x="109.8" y="168.7">10</text>
<text x="139.4" y="169" transform="rotate(-90 139.4 169)">14</text>
<text x="158.5" y="169" transform="rotate(-90 158.5 169)">14</text>
<text x="73.2" y="178.8">11</text>
<text x="73.2" y="183.9">12</text>
<text x="84.4" y="181.4">13</text>
<text x="98.4" y="181.4">13</text>
<text x="109.8" y="181.4">12</text>
<text x="139.4" y="188.7" transform="rotate(-90 139.4 188.7)">7</text>
<text x="158.5" y="188.7" transform="rotate(-90 158.5 188.7)">7</text>
</g>
</svg>
